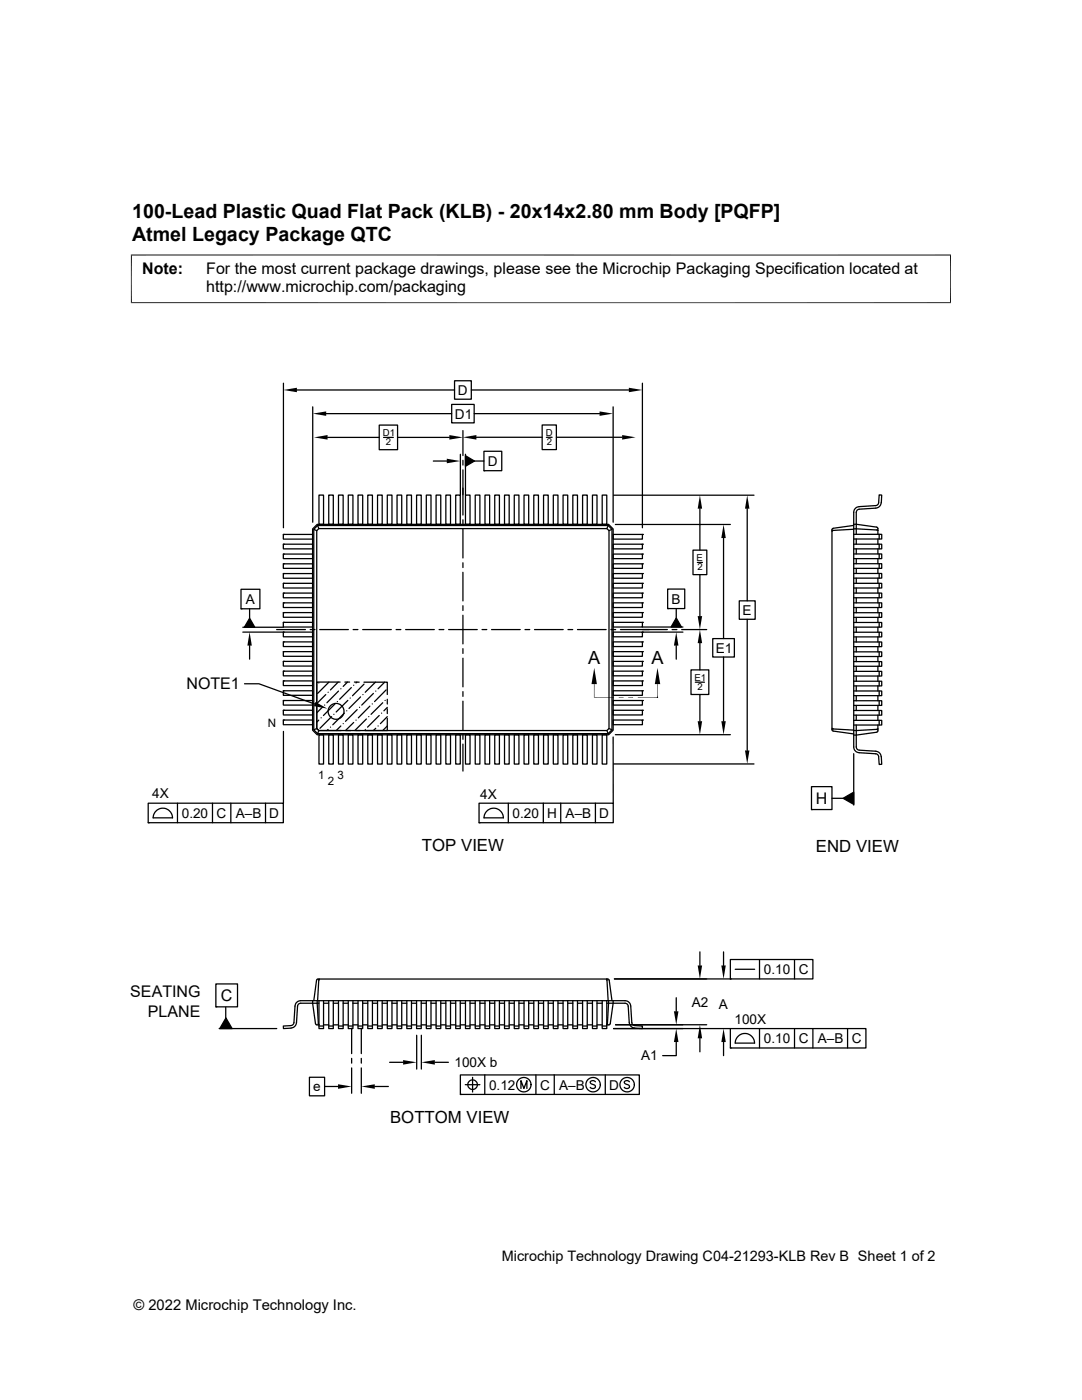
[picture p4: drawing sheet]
<svg xmlns="http://www.w3.org/2000/svg" width="216mm" height="279mm" viewBox="0 0 216 279" stroke-linecap="round" stroke-linejoin="round" font-family="sans-serif">
<g fill="none" stroke="#000" stroke-width=".25">
<path d="M56.6 76.5v28.8M59.2 77.8h31.5M90.7 76h3.3v3.7h-3.3zM94 77.8h31.5M128.2 76.5v28.8M62.4 81.2v23M63.6 98.8h1v5.8h-1zM65.1 82.5h25M65.4 87.3h10.3M65.6 98.8h.9v5.8h-.9zM67.5 98.8h1v5.8h-1zM69.5 98.8h.9v5.8h-.9z"/>
<path d="M71.4 98.8h1v5.8h-1zM73.4 98.8h.9v5.8h-.9zM75.3 98.8h1v5.8h-1zM75.7 84.8h3.6v4.9h-3.6zM76.5 87.3h2M77.3 98.8h.9v5.8h-.9zM79.2 98.8h1v5.8h-1zM79.3 87.3h10.4M81.2 98.8h.9v5.8h-.9zM83.1 98.8h1v5.8h-1zM85.1 98.8h.9v5.8h-.9zM86.5 92h2.7"/>
<path d="M87 98.8h.9v5.8h-.9zM89 98.8h.9v5.8h-.9zM90.1 80.7h4.5v3.7h-4.5zM90.9 98.8h.9v5.8h-.9zM91.9 90.7v8M92.4 85.9v5M92.4 91.9v.9M92.4 93.8v9M92.9 98.8h.9v5.8h-.9zM92.9 91l1.8 1-1.8 1zM92.9 90.7v8M94.6 82.5h25"/>
<path d="M94.7 92h1.9M94.8 98.8h1v5.8h-1zM95.1 87.3h13.1M96.6 90.1h3.5v3.8h-3.5zM96.6 93.9h.1M96.8 98.8h.9v5.8h-.9zM98.7 98.8h1v5.8h-1zM100.7 98.8h.9v5.8h-.9zM102.6 98.8h.9v5.8h-.9zM104.6 98.8h.9v5.8h-.9zM106.5 98.8h.9v5.8h-.9zM108.2 84.8h2.8v4.9h-2.8z"/>
<path d="M108.5 98.8h.9v5.8h-.9zM109 87.3h1.2M110.4 98.8h.9v5.8h-.9zM111 87.3h13.1M112.4 98.8h.9v5.8h-.9zM114.3 98.8h.9v5.8h-.9zM116.2 98.8h1v5.8h-1zM118.2 98.8h.9v5.8h-.9zM120.2 98.8h.9v5.8h-.9zM122.3 81.2v23M122.4 98.8h28.1M48.1 117.6h3.8v3.9h-3.8z"/>
<path d="M56.5 118.4h5.9v.9h-5.9zM56.5 118.4h.1M56.5 116.4h5.9v.9h-5.9zM56.5 116.4h.1M56.5 114.5h5.9v.9h-5.9zM56.5 114.5h.1M56.5 112.5h5.9v.9h-5.9zM56.5 112.5h.1M56.5 110.6h5.9v.9h-5.9zM56.5 110.6h.1M56.5 108.6h5.9v.9h-5.9zM56.5 108.6h.1"/>
<path d="M56.5 106.7h5.9v.9h-5.9zM56.5 106.7h.1M62.6 105.6l.6 .3M63.2 105.9l.4-.4h57.5l.4 .4v39.5l-.4 .4h-57.5l-.4-.4zM63.3 104.6h58.1l.9 1v40.1l-.9 .9h-58.1l-.9-.9v-40.1zM63.4 104.9l.2 .6M63.4 104.9h57.9l.8 .7v40l-.8 .8h-57.9l-.8-.8v-40zM92.4 103.7v1M92.4 105.6v5.8M92.4 112.3v1M92.4 114.2v5.7M121.3 104.9l-.2 .6"/>
<path d="M122.1 105.6l-.6 .3M122.3 118.4h5.9v.9h-5.9zM122.3 116.4h5.9v.9h-5.9zM122.3 114.5h5.9v.9h-5.9zM122.3 112.5h5.9v.9h-5.9zM122.3 110.6h5.9v.9h-5.9zM122.3 108.6h5.9v.9h-5.9zM122.3 106.7h5.9v.9h-5.9zM122.8 104.7h22.9M128.2 118.4h.1M128.2 116.4h.1M128.2 114.5h.1"/>
<path d="M128.2 112.5h.1M128.2 110.6h.1M128.2 108.6h.1M128.2 106.7h.1M133.2 117.6h3.4v3.9h-3.4zM138.3 109.8h2.7v4.9h-2.7zM139.1 112.2h1.1M139.7 101.5v8.3M139.7 114.7v8.3M144.4 107.4v20M147.5 119.9h3.2v3.7h-3.2zM149.1 101.5v18.4"/>
<path d="M166.2 105.9l-.2 .1M170.3 104.9l-4 .5-.3 .3v39.9l.3 .3 4 .6M170.3 105.6l-4.1 .3M170.3 118.4h5.6v.9h-5.6M170.3 116.4h5.6v.9h-5.6M170.3 114.4h5.6v1h-5.6M170.3 112.5h5.6v.9h-5.6M170.3 110.6h5.6v.9h-5.6M170.3 108.6h5.6v.9h-5.6M170.3 106.6h5.6v1h-5.6M170.3 104.6l4.7 .6 .2 .3v1.1M170.3 105.5l4.9 .4"/>
<path d="M170.9 107.6v1M170.9 109.5v1.1M170.9 111.5v1M170.9 113.4v1M170.9 115.4v1M170.9 117.3v1.1M170.9 119.3v1M175.2 107.6v1M175.2 109.5v1.1M175.2 111.5v1M175.2 113.4v1M175.2 115.4v1"/>
<path d="M175.2 117.3v1.1M175.2 119.3v1M175.3 100.3l-.1 .3-.3 .3-3.5 .2a1.16 1.16 0 0 0-1.1 1.2v46.8a1.16 1.16 0 0 0 1.1 1.1l3.5 .3 .3 .2 .1 .3M175.3 100.3l.1-1.5h.5v1.5a1.21 1.21 0 0 1-1.1 1.1l-3.3 .2-.5 .2-.1 .5v4.3M175.4 106.6v1M175.4 108.6v.9M175.4 110.6v.9M175.4 112.5v.9M175.4 114.4v1M175.4 116.4v.9M175.4 118.4v.9M48.1 121.5h.1"/>
<path d="M48.5 126.2h8.1M48.5 125.2h8.1M48.8 136.5h2.9l11.1 4M49.8 123.4l1 1.8h-2zM49.8 121.5v1.9M49.8 128.8v2.8M55.2 125.6h5.7M56.5 139.8h5.9v.9h-5.9zM56.5 139.8h.1M56.5 137.9h5.9v.9h-5.9zM56.5 137.9h.1M56.5 135.9h5.9v.9h-5.9z"/>
<path d="M56.5 135.9h.1M56.5 133.9h5.9v1h-5.9zM56.5 133.9h.1M56.5 132h5.9v.9h-5.9zM56.5 132h.1M56.5 130h5.9v1h-5.9zM56.5 130h.1M56.5 128.1h5.9v.9h-5.9zM56.5 128.1h.1M56.5 126.2h5.9v.9h-5.9zM56.5 126.2h.1M56.5 124.2h5.9v.9h-5.9z"/>
<path d="M56.5 124.2h.1M56.5 122.3h5.9v.9h-5.9zM56.5 122.3h.1M56.5 120.3h5.9v.9h-5.9zM56.5 120.3h.1M61.9 125.6h.9M63.6 136.3h.1M63.8 125.6h5.7M65 138.6l-1.8 1.8M65.5 138.2h.1M65.6 136.1l-2.2 2.3M67.5 136.1l-1.6 1.6"/>
<path d="M67.5 137.9l-2.3 2.4M67.9 136.1h-4.7v9.3l.4 .4h4.5M68 137.5h.1M68.8 136.1h1M69.3 136.1l-.8 .9M69.4 139.8l-2.3 2.3M69.9 139.3h.1M70.1 137.2l-2.3 2.4M70.5 125.6h.9M70.6 136.8h.1M70.7 136.1h1M71.2 136.1l-.2 .2"/>
<path d="M71.9 139.1l-2.3 2.3M72.4 125.6h5.7M72.4 138.6h.1M72.6 136.1h4.7v2.5M72.6 136.5l-2.3 2.4M74.5 138.4l-2.3 2.3M74.9 136.1l-2 2.1M75 137.9h.1M76.8 136.1l-1.4 1.4M76.8 139.8h.1M77 137.7l-2.3 2.3M77.3 139.6v.9"/>
<path d="M79 125.6h1M80.9 125.6h5.8M87.6 125.6h1M89.5 125.6h5.7M92.4 120.9v.9M92.4 122.8v5.7M92.4 129.5v.9M92.4 131.4v5.7M92.4 138v1M92.4 139.9v5.7M96.2 125.6h.9M98.1 125.6h5.7"/>
<path d="M104.8 125.6h.9M106.7 125.6h5.7M113.3 125.6h1M115.2 125.6h5.7M121.9 125.6h1M122.3 139.8h5.9v.9h-5.9zM122.3 137.9h5.9v.9h-5.9zM122.3 135.9h5.9v.9h-5.9zM122.3 133.9h5.9v1h-5.9zM122.3 132h5.9v.9h-5.9zM122.3 130h5.9v1h-5.9zM122.3 128.1h5.9v.9h-5.9z"/>
<path d="M122.3 126.2h5.9v.9h-5.9zM122.3 124.2h5.9v.9h-5.9zM122.3 122.3h5.9v.9h-5.9zM122.3 120.3h5.9v.9h-5.9zM123.8 125.6h9.4M128.2 126.2h8.1M128.2 125.1h8.1M128.2 139.8h.1M128.2 137.9h.1M128.2 135.9h.1M128.2 133.9h.1M128.2 132h.1"/>
<path d="M128.2 130h.1M128.2 128.1h.1M128.2 126.2h.1M128.2 124.2h.1M128.2 122.3h.1M128.2 120.3h.1M131.2 139.2h.1M133.2 121.5h.1M134.1 125.6h1M134.9 123.3l1.1 1.8h-2.1zM134.9 121.5v1.8M134.9 128.8v2.8"/>
<path d="M136 125.6h5M137.9 133.7h3.5v4.9h-3.5zM138.7 136.1h1.9M139.7 128.4v5.3M139.7 138.6v5.3M142.2 127.4h4.3v3.7h-4.3zM144.4 131.1v12.8M149.1 123.6v26.2M170.3 139.8h5.6v1h-5.6M170.3 137.9h5.6v.9h-5.6M170.3 136h5.6v.9h-5.6M170.3 134h5.6v.9h-5.6"/>
<path d="M170.3 132h5.6v1h-5.6M170.3 130.1h5.6v.9h-5.6M170.3 128.1h5.6v1h-5.6M170.3 126.2h5.6v.9h-5.6M170.3 124.2h5.6v1h-5.6M170.3 122.3h5.6v.9h-5.6M170.3 120.3h5.6v.9h-5.6M170.9 121.2v1.1M170.9 123.2v1M170.9 125.2v1M170.9 127.1v1M170.9 129.1v1"/>
<path d="M170.9 131v1M170.9 133v1M170.9 134.9v1.1M170.9 136.9v1M170.9 138.8v1M175.2 121.2v1.1M175.2 123.2v1M175.2 125.2v1M175.2 127.1v1M175.2 129.1v1M175.2 131v1M175.2 133v1"/>
<path d="M175.2 134.9v1.1M175.2 136.9v1M175.2 138.8v1M175.4 120.3v.9M175.4 122.3v.9M175.4 124.2v1M175.4 126.2v.9M175.4 128.1v1M175.4 130.1v.9M175.4 132v1M175.4 134v.9M175.4 136v.9"/>
<path d="M175.4 137.9v.9M175.4 139.8v1M56.5 143.7h5.9v.9h-5.9zM56.5 143.7h.1M56.5 141.8h5.9v.9h-5.9zM56.5 141.8h.1M56.6 146v14.3M63.2 145.4l-.6 .2M63.6 143.7l-.4 .4M63.6 145.8l-.2 .6M63.6 146.6h1v5.9h-1zM64.1 143.3h.1"/>
<path d="M64.3 141.2l-1.1 1.1M64.8 140.7h.1M65.5 145.6l-.3 .2M65.6 146.6h.9v5.9h-.9zM65.9 145.1h.1M66.2 143l-2.4 2.4M66.6 142.6h.1M66.8 140.5l-2.3 2.3M67.3 140h.1M67.5 146.6h1v5.9h-1zM68 144.9l-.9 .9M68.5 144.4h.1"/>
<path d="M68.7 142.3l-2.3 2.4M69 145.8h1M69.2 141.9h.1M69.5 146.6h.9v5.9h-.9zM70.6 144.2l-1.7 1.6M70.9 145.8h1M71 143.7h.1M71.3 141.6l-2.4 2.4M71.4 146.6h1v5.9h-1zM71.7 141.2h.1M72.9 145.6h.1M73.1 143.5l-2.3 2.3"/>
<path d="M73.4 146.6h.9v5.9h-.9zM73.6 143h.1M73.8 140.9l-2.3 2.4M74.3 140.5h.1M75 145.4l-.5 .4M75.3 146.6h1v5.9h-1zM75.4 144.9h.1M75.7 142.8l-2.4 2.3M76.1 142.3h.1M76.4 140.3l-2.4 2.3M77.3 146.6h.9v5.9h-.9zM77.3 141.2l-.7 .7"/>
<path d="M77.3 143l-1.4 1.4M77.3 144.9l-.9 .9M77.3 143.4v2.4h-4.5M77.3 141.5v.9M79.2 146.6h1v5.9h-1zM81.2 146.6h.9v5.9h-.9zM83.1 146.6h1v5.9h-1zM85.1 146.6h.9v5.9h-.9zM87 146.6h.9v5.9h-.9zM89 146.6h.9v5.9h-.9zM90.9 146.6h.9v5.9h-.9zM92.4 146.6v1"/>
<path d="M92.4 148.5v5.4M92.9 146.6h.9v5.9h-.9zM94.8 146.6h1v5.9h-1zM96.8 146.6h.9v5.9h-.9zM98.7 146.6h1v5.9h-1zM100.7 146.6h.9v5.9h-.9zM102.6 146.6h.9v5.9h-.9zM104.6 146.6h.9v5.9h-.9zM106.5 146.6h.9v5.9h-.9zM108.5 146.6h.9v5.9h-.9zM110.4 146.6h.9v5.9h-.9zM112.4 146.6h.9v5.9h-.9z"/>
<path d="M114.3 146.6h.9v5.9h-.9zM116.2 146.6h1v5.9h-1zM118.2 146.6h.9v5.9h-.9zM120.2 146.6h.9v5.9h-.9zM121.1 145.8l.2 .6M121.5 145.4l.6 .2M122.3 143.7h5.9v.9h-5.9zM122.3 141.8h5.9v.9h-5.9zM122.3 147.1l.1 13.2M122.4 152.5h28.1M122.8 146.6h22.9M128.2 143.7h.1"/>
<path d="M128.2 141.8h.1M161.9 157h4.1v4.6h-4.1zM166 145.4l.2 .1M166 159.3h2.2M166.2 145.5l4.1 .2M168.2 159.3l2.1-1.2v2.4zM170.3 143.8h5.6v.9h-5.6M170.3 141.8h5.6v.9h-5.6M170.3 150.4v10.3M170.9 140.8v1M170.9 142.7v1.1M170.9 144.7v4.4l.1 .4 .5 .2 3.3 .2a1.17 1.17 0 0 1 1 1.1l.1 1.5-.5 .1-.1-1.6"/>
<path d="M175.1 145.5l-4.8 .3M175.2 145.5h-.1M175.2 144.7v1.1l-.2 .3-4.7 .6M175.2 140.8v1M175.2 142.7v1.1M175.4 141.8v.9M175.4 143.8v.9M29.6 160.3h26.9v3.9h-26.9zM29.6 164.2h.1M30.5 163.2h3.9a1.93 1.93 0 0 0-1.9-1.9 1.93 1.93 0 0 0-1.9 1.9M35.4 160.3v3.9M42.4 160.3v3.9"/>
<path d="M46.1 160.3v3.9M53 160.3v3.9M95.6 160.3h26.8v3.9h-26.8zM95.6 164.2h.1M100.4 163.2a1.93 1.93 0 0 0-1.9-1.9 1.93 1.93 0 0 0-1.9 1.9h3.9M101.4 160.3v3.9M108.4 160.3v3.9M111.9 160.3v3.9M118.8 160.3v3.9M161.9 161.6h.1M43.1 196.4h4.3v4.5h-4.3zM62.4 199.7l.5 4.6 .2 .2h.5"/>
<path d="M62.6 199.7l.6-4.1 .3-.2h57.8l.3 .2 .5 4.1M63.3 199.7l.2 4.6M63.6 195.5l-.2 4.2M63.6 199.7v5.6h1v-5.6M63.7 195.4l-.1 .1M65.6 199.7v5.6h.9v-5.6M67.5 199.7v5.6h1v-5.6M69.5 199.7v5.6h.9v-5.6M71.4 199.7v5.6h1v-5.6M73.4 199.7v5.6h.9v-5.6M75.3 199.7v5.6h1v-5.6M77.3 199.7v5.6h.9v-5.6"/>
<path d="M79.2 199.7v5.6h1v-5.6M81.2 199.7v5.6h.9v-5.6M83.1 199.7v5.6h1v-5.6M85.1 199.7v5.6h.9v-5.6M87 199.7v5.6h.9v-5.6M89 199.7v5.6h.9v-5.6M90.9 199.7v5.6h.9v-5.6M92.9 199.7v5.6h.9v-5.6M94.8 199.7v5.6h1v-5.6M96.8 199.7v5.6h.9v-5.6M98.7 199.7v5.6h1v-5.6M100.7 199.7v5.6h.9v-5.6"/>
<path d="M102.6 199.7v5.6h.9v-5.6M104.6 199.7v5.6h.9v-5.6M106.5 199.7v5.6h.9v-5.6M108.5 199.7v5.6h.9v-5.6M110.4 199.7v5.6h.9v-5.6M112.4 199.7v5.6h.9v-5.6M114.3 199.7v5.6h.9v-5.6M116.2 199.7v5.6h1v-5.6M118.2 199.7v5.6h.9v-5.6M120.2 199.7v5.6h.9v-5.6M121 195.4h.1M121 195.4l.1 .1"/>
<path d="M121.1 195.5v.1M121.1 195.6h.1M121.1 195.6l.2 4.1M121.4 199.7l-.2 4.6M122.3 199.7l-.5 4.6-.2 .2h-.5M122.6 195.4h23.1M134.9 199.1v2.7M139.7 190v2.7M144.4 190v2.7M145.7 191.5h16.5v3.9h-16.5zM145.7 195.4h.1M146.7 193.4h3.9"/>
<path d="M151.6 191.5v3.9M158.5 191.5v3.9M43.1 200.9h.1M43.7 205.3h11.5M45 201v2.3M45.1 203.2l1.2 2.1h-2.4zM59.2 204.1a1.17 1.17 0 0 1-1.1 1.1l-1.5 .1-.1-.5 1.6-.1 .5-.3 .3-3.6a1.16 1.16 0 0 1 1.1-1.1h64.7a1.16 1.16 0 0 1 1.2 1.1l.3 3.6 .3 .2 1.7 .2v.5l-1.6-.1a1.21 1.21 0 0 1-1-1.1M61.7 215h3.1v3.7h-3.1zM63.5 204.3l.1 .2M63.5 204.3v.1M63.6 200.2h-3.6l-.4 .2-.2 .4-.2 3.3M63.6 204.8h1"/>
<path d="M64.6 200.2h1M64.6 204.5h1M64.8 216.8h2.7M65.6 204.8h.9M66.5 204.5h1M66.5 200.2h1M67.5 204.8h1M68.5 204.5h1M68.5 200.2h1M69.5 204.8h.9M70.2 205.2v5.1M70.2 211.2v1"/>
<path d="M70.2 213.1v5.1M70.4 204.5h1M70.4 200.2h1M71.4 204.8h1M72.1 205.2v5.1M72.1 211.2v1M72.1 213.1v5.1M72.4 204.5h1M72.4 200.2h1M73.4 204.8h.9M74.3 204.5h1M74.3 200.2h1"/>
<path d="M74.8 216.8h2.7M75.3 204.8h1M76.3 204.5h1M76.3 200.2h1M77.3 204.8h.9M77.7 212h2.7M78.2 204.5h1M78.2 200.2h1M79.2 204.8h1M80.2 204.5h1M80.2 200.2h1M81.2 204.8h.9"/>
<path d="M82.1 204.5h1M82.1 200.2h1M83.1 204.8h1M83.1 206.6v6.8M84.1 204.5h1M84.1 200.2h1M84.1 206.6v6.8M85.1 204.8h.9M86 204.5h1M86 200.2h1M86.8 212h2.7M87 204.8h.9"/>
<path d="M87.9 204.5h1.1M87.9 200.2h1.1M89 204.8h.9M89.9 204.5h1M89.9 200.2h1M90.9 204.8h.9M91.8 204.5h1.1M91.8 200.2h1.1M91.9 214.5h35.7v3.9h-35.7zM91.9 218.4h.1M92.8 216.5h3M92.9 204.8h.9"/>
<path d="M93.8 204.5h1M93.8 200.2h1M94.3 215v2.9M94.8 204.8h1M95.8 204.5h1M95.8 200.2h1M96.7 214.5v3.9M96.8 204.8h.9M97.7 204.5h1M97.7 200.2h1M98.7 204.8h1M99.7 204.5h1"/>
<path d="M99.7 200.2h1M100.7 204.8h.9M101.6 204.5h1M101.6 200.2h1M102.6 204.8h.9M103.5 204.5h1.1M103.5 200.2h1.1M103.9 217.2v-1.5l.6 1.5 .6-1.5v1.5M104.6 204.8h.9M105.5 204.5h1M105.5 200.2h1M106.5 204.8h.9"/>
<path d="M106.9 214.5v3.9M107.4 204.5h1.1M107.4 200.2h1.1M108.5 204.8h.9M109.4 204.5h1M109.4 200.2h1M110.4 204.8h.9M110.6 214.5v3.9M111.3 204.5h1.1M111.3 200.2h1.1M112.4 204.8h.9M113.3 204.5h1"/>
<path d="M113.3 200.2h1M114.3 204.8h.9M115.2 204.5h1M115.2 200.2h1M116.2 204.8h1M117.2 204.5h1M117.2 200.2h1M118.2 204.8h.9M118.8 215.9a.58 .58 0 0 0-.6-.3 .58 .58 0 0 0-.4 .4l.1 .3 .8 .3a.36 .36 0 0 1 0 .5 .69 .69 0 0 1-.9-.1M119.1 204.5h1.1M119.1 200.2h1.1M120.2 204.8h.9"/>
<path d="M120.8 214.5v3.9M121.1 200.2h3.6l.5 .2 .1 .4 .3 3.3M121.2 204.3v.1M121.2 204.3l-.1 .2M122.4 205.3h23.3M122.8 204.5h18.2M125.6 215.9a.58 .58 0 0 0-.6-.3 .58 .58 0 0 0-.4 .4l.1 .3 .8 .3a.36 .36 0 0 1 0 .5 .69 .69 0 0 1-.9-.1M134.9 208v2.7h-2.7M139.7 207.2v2.7M144.4 208v2.7M145.7 205.3h27.1v3.8h-27.1zM145.7 209.1h.1"/>
<path d="M150.6 208.2a1.93 1.93 0 0 0-2-2 1.93 1.93 0 0 0-1.9 2h3.9M151.6 205.3v3.8M158.5 205.3v3.8M162.2 205.3v3.8M169.1 205.3v3.8"/>
<circle cx="67.1" cy="142" r="1.58"/>
<circle cx="94.3" cy="216.5" r=".96"/>
<circle cx="104.5" cy="216.5" r="1.44"/>
<circle cx="118.3" cy="216.5" r="1.44"/>
<circle cx="125.1" cy="216.5" r="1.44"/>
</g>
<g fill="#000">
<path d="M56.6 77.8l2.6-.4v.9zM125.5 77.4l2.7 .4-2.7 .5zM62.4 82.5l2.7-.4v.9zM62.7 87.3l2.7-.5v.9zM89.2 91.5l2.7 .5-2.7 .5zM89.7 86.8l2.7 .5-2.7 .4zM92.9 91l1.8 1-1.8 1zM92.4 87.3l2.7-.5v.9zM119.6 82.1l2.7 .4-2.7 .5zM124.1 86.8l2.7 .5-2.7 .4zM139.7 98.8l.4 2.7h-.9zM144.4 104.7l.4 2.7h-.9z"/>
<path d="M149.1 98.8l.4 2.7h-.8zM49.8 126.2l.4 2.6h-.8zM49.8 123.4l1 1.8h-2zM118.6 133.3l.5 3.2h-1.1zM123.5 139.1h.9l-.9 .1zM123.5 139.2l.9-.1v.1zM125.4 139.1h.9l-.9 .1zM125.4 139.2l.9-.1v.1zM131.2 133.3l.5 3.2h-1zM134.9 126.2l.5 2.6h-.9zM134.9 123.3l1.1 1.8h-2.1zM139.2 123h.9l-.4 2.6z"/>
<path d="M139.7 125.6l.4 2.8h-.9zM62.9 140.1l2.4 1.3-2.6-.5zM139.2 143.9h.9l-.4 2.7zM143.9 143.9h.9l-.4 2.7zM148.7 149.8h.8l-.4 2.7zM168.2 159.3l2.1-1.2v2.4zM139.2 192.7h.9l-.4 2.7zM143.9 192.7h.9l-.4 2.7zM45.1 203.2l1.2 2.1h-2.4zM67.5 216.4l2.7 .4-2.7 .5zM72.1 216.8l2.7-.4v.9zM80.4 211.6l2.7 .4-2.7 .5z"/>
<path d="M84.1 212l2.7-.4v.9zM134.5 201.8h.9l-.5 2.7zM134.9 205.3l.5 2.7h-.9zM139.7 204.5l.4 2.7h-.9zM144.4 205.3l.4 2.7h-.9z"/>
</g>
<path d="M26.1 50.9h163.7M26.2 50.8v9.7M189.7 50.8v9.7M26.1 60.4h163.7M118.6 136.5v2.7h3.9M127.3 139.2h3.9M131.2 136.5v2.7" fill="none" stroke="#000" stroke-width=".2"/>
<g font-size="3.9">
<text x="26.4" y="43.5">100-Lead Plastic Quad Flat Pack (KLB) - 20x14x2.80 mm Body [PQFP]</text>
<text x="26.4" y="48.1">Atmel Legacy Package QTC</text>
</g>
<g font-size="3.6">
<text x="117.4" y="132.6">A</text>
<text x="130" y="132.6">A</text>
</g>
<g font-size="3.3">
<text x="84.2" y="169.9">TOP VIEW</text>
<text x="162.8" y="169.9">END VIEW</text>
<text x="77.8" y="224.1">BOTTOM VIEW</text>
</g>
<g font-size="3.2">
<text x="28.4" y="54.7">Note:</text>
<text x="41.1" y="58.3">http://www.microchip.com/packaging</text>
<text x="41.1" y="54.7">For the most current package drawings, please see the Microchip Packaging Specification located at</text>
<text x="37.2" y="137.6">NOTE1</text>
<text x="162.8" y="160.4">H</text>
<text x="26" y="199.1">SEATING</text>
<text x="29.5" y="202.9">PLANE</text>
<text x="44.1" y="199.8">C</text>
</g>
<g font-size="2.9">
<text x="100.1" y="251.7">Microchip Technology Drawing C04-21293-KLB Rev B Sheet 1 of 2</text>
<text x="26.6" y="261.3">© 2022 Microchip Technology Inc.</text>
</g>
<g font-size="2.7">
<text x="90.8" y="83.5">D1</text>
<text x="91.4" y="78.8">D</text>
<text x="97.3" y="93">D</text>
<text x="49.1" y="120.5">A</text>
<text x="134" y="120.5">B</text>
<text x="148.2" y="122.7">E</text>
<text x="142.9" y="130.3">E1</text>
<text x="30.4" y="159.3">4X</text>
<text x="95.8" y="159.5">4X</text>
<text x="36.3" y="163.2">0.20</text>
<text x="43.2" y="163.2">C</text>
<text x="47" y="163.2">A–B</text>
<text x="53.7" y="163.2">D</text>
<text x="102.3" y="163.2">0.20</text>
<text x="109.2" y="163.2">H</text>
<text x="112.9" y="163.2">A–B</text>
<text x="119.6" y="163.2">D</text>
<text x="152.4" y="194.4">0.10</text>
<text x="159.4" y="194.4">C</text>
<text x="138.1" y="200.9">A2</text>
<text x="143.5" y="201.3">A</text>
<text x="146.5" y="204.3">100X</text>
<text x="152.4" y="208.2">0.10</text>
<text x="159.4" y="208.2">C</text>
<text x="163.2" y="208.2">A–B</text>
<text x="170" y="208.2">C</text>
<text x="90.7" y="213">100X b</text>
<text x="127.9" y="211.6">A1</text>
<text x="62.5" y="217.8">e</text>
<text x="97.6" y="217.4">0.12</text>
<text x="107.8" y="217.4">C</text>
<text x="111.6" y="217.4">A–B</text>
<text x="121.5" y="217.4">D</text>
</g>
<g font-size="2.3">
<text x="53.5" y="145">N</text>
<text x="63.5" y="155.5">1</text>
<text x="67.4" y="155.5">3</text>
<text x="65.4" y="156.7">2</text>
</g>
<g font-size="1.9">
<text x="76.4" y="87.1">D1</text>
<text x="77" y="88.9">2</text>
<text x="108.9" y="87.1">D</text>
<text x="109.1" y="88.9">2</text>
<text x="139" y="112">E</text>
<text x="139.1" y="113.8">2</text>
<text x="138.6" y="135.9">E1</text>
<text x="139.1" y="137.7">2</text>
</g>
</svg>
